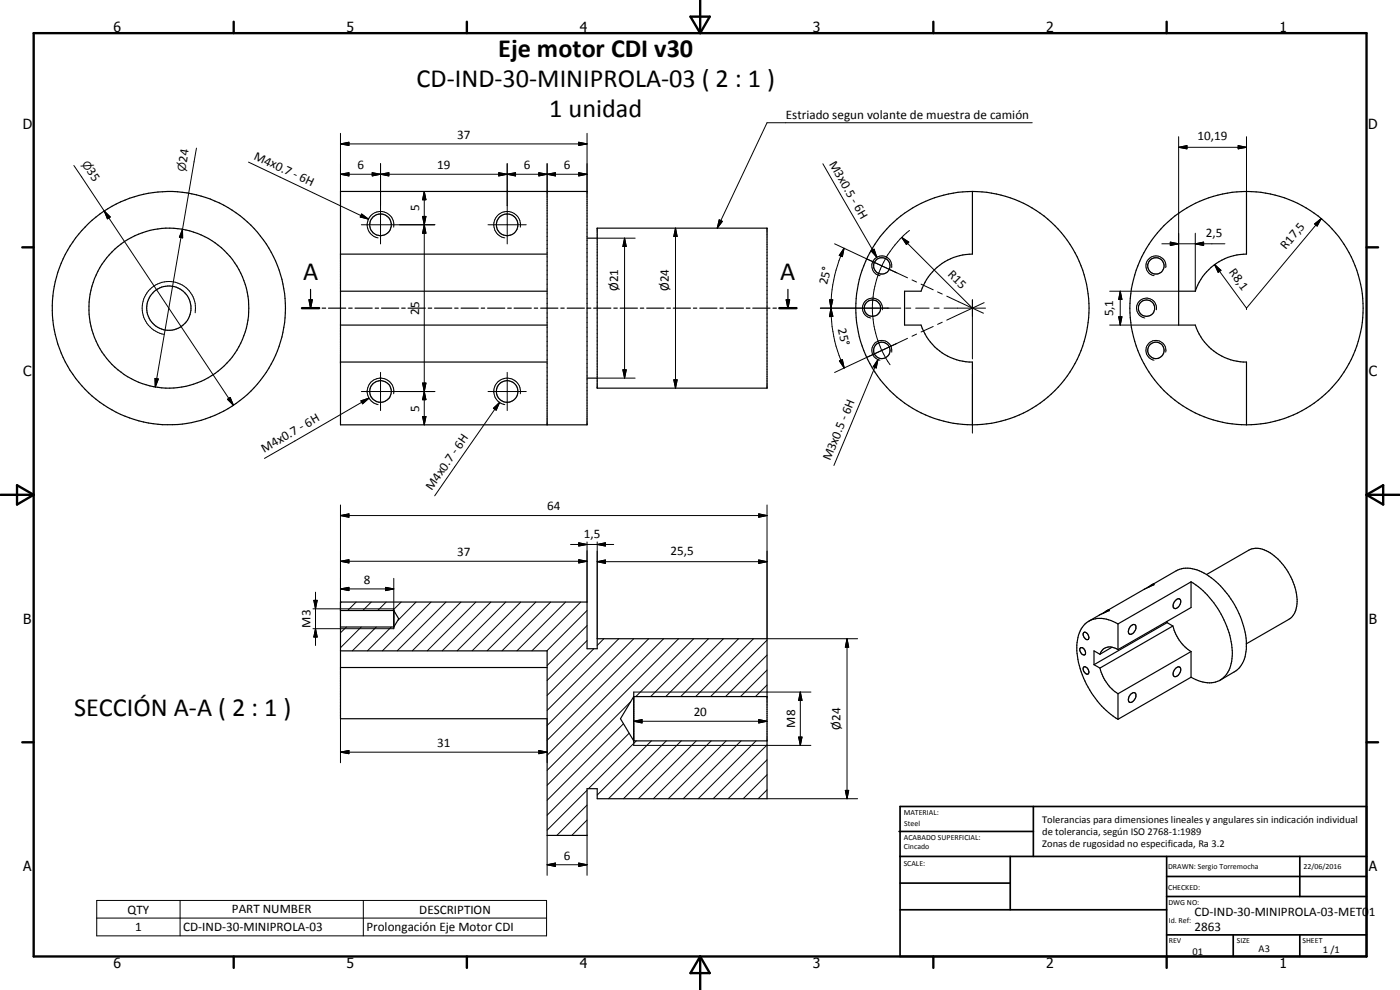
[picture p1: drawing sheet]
<svg xmlns="http://www.w3.org/2000/svg" width="420mm" height="297mm" viewBox="0 0 420 297" stroke-linecap="round" stroke-linejoin="round" font-family="sans-serif">
<g fill="none" stroke="#000" stroke-width=".35">
<path d="M102.2 57.4h74v70.1h-74zM164.2 57.4v70.1M291.8 57.4v18.8a16.2 16.2 0 0 0-15.4 11.2h-4.9v10.1h4.9a16.1 16.1 0 0 0 15.4 11.1v18.9M291.8 57.4a35 35 0 0 1 35 35.1 35 35 0 0 1-35 35M291.8 57.4a35 35 0 0 0-35 35.1 35 35 0 0 0 35 35M374.1 57.4v18.8a16.2 16.2 0 0 0-15.4 11.2h-5v10.1h5a16.2 16.2 0 0 0 15.4 11.1v18.9M374.1 57.4a35 35 0 0 0-35 35.1 35 35 0 0 0 35 35M374.1 57.4a35 35 0 0 1 35 35.1 35 35 0 0 1-35 35M102.2 76.2h62M176.2 71.5h3M179.2 68.5h51v48h-51zM90.6 92.5h5.2"/>
<path d="M92.7 90h1l-.5 2.5zM93.2 86.8v5.7M96.7 92.5h1M98.6 92.5h5.1M102.2 87.4h62M102.2 97.5h62M104.6 92.5h1.1M106.5 92.5h5.2M112.6 92.5h1M114.5 92.5h5.2M120.6 92.5h1M122.5 92.5h5.1"/>
<path d="M128.5 92.5h1.1M130.4 92.5h5.2M136.5 92.5h1M138.4 92.5h5.1M144.4 92.5h1M146.3 92.5h5.2M152.3 92.5h1.1M154.3 92.5h5.2M160.3 92.5h1.1M162.3 92.5h5.1M168.3 92.5h1M170.2 92.5h5.2"/>
<path d="M176.2 92.5h1.1M178.2 92.5h5.1M184.2 92.5h1M186.1 92.5h5.2M192.2 92.5h1M194.1 92.5h5.2M200.1 92.5h1.1M202 92.5h5.2M208.1 92.5h1M210 92.5h5.2M216.1 92.5h1M218 92.5h5.1"/>
<path d="M224 92.5h1.1M225.9 92.5h5.2M232 92.5h1M233.9 92.5h5.1M236 90h1l-.5 2.5zM236.5 86.8v5.7M102.2 108.6h62M176.2 113.5h3M344.4 176.3l-12.2 7M345.7 175.5l-1.3 .8M346.3 175.3l-1.9 1M346.3 175.3l-.6 .2"/>
<path d="M346.3 175.3h.1M357.5 174.6v7.7l-22 12.6M357.5 174.6l-22 12.6M357.5 174.6a27.1 27.1 0 0 1 12.3 22.2 7.9 7.9 0 0 1-5 7.8 9.8 9.8 0 0 1-7.3-1.4M362.1 172.4a9 9 0 0 0-9.1-1.1l-7.4 4.2M362.1 172.4a27.1 27.1 0 0 1 11.9 22.4 8.1 8.1 0 0 1-3.6 6.8l-4.2 2.5M362.1 172.4l12.7-7.3a7.4 7.4 0 0 1 8.2 2.2 18.4 18.4 0 0 1 6.2 14.6 5.2 5.2 0 0 1-2.4 3.9l-12.8 7.4M102.2 195.3h62v55.4h12v-14.1h3v3h51v-48h-51v3h-3v-14h-74v35h62M102.2 183.2h16l1.5 2.5-1.5 2.4h-16M118.2 182.7v5.9M324.1 194.5a1.26 1.26 0 0 1 1.5 .4 1.26 1.26 0 0 1 0 1.6 1.45 1.45 0 0 1-1.5-2zM325.2 189.8a1.32 1.32 0 0 1 1.3 .7 1.32 1.32 0 0 1-.1 1.4 1.5 1.5 0 0 1-1.2-2.1z"/>
<path d="M328.3 199.4l1.8 1M330.1 196.3l-1.8-1v4.1M331.2 183.9l-.2 .1M331.2 183.9l1.7-.9-6.1 3.4M333.7 194.2l-3.6 2.1M335.5 194.9a3.3 3.3 0 0 0-5.4 1.4M335.5 187.2v7.7M335.5 187.2a8.2 8.2 0 0 0-9.9 0 10.5 10.5 0 0 0-2.4 8.9 27.4 27.4 0 0 0 12.3 19.7M339.3 187.9l.6-.4 .6-.1a1.87 1.87 0 0 1-1 2.9 .93 .93 0 0 1-.9-.6 .93 .93 0 0 1 .2-1zM350.3 186.4v.4M350.3 186.8l-22 12.6M350.3 186.8l1.7 1"/>
<path d="M352 187.8l-21.9 12.6M352 187.8a12.8 12.8 0 0 0 5.5 7.7M352.5 180.4l.6-.6a.86 .86 0 0 1 1.2 .2 .86 .86 0 0 1-.1 1.1 1.63 1.63 0 0 1-1.8 1.4l-.3-.3v-.7zM357.5 195.5l-22 12.7M357.5 195.5v7.7M102.2 200.3h62M190.2 207.6v16M230.2 209h-40l-4 6.6 4 6.7h40M325.2 200.2a1.31 1.31 0 0 1 1.3 .6 1.31 1.31 0 0 1-.1 1.5 1.53 1.53 0 0 1-1.2-2.1zM330.1 200.4a13.1 13.1 0 0 0 5.4 7.8M335.5 208.2v7.6M339.3 208.4l.6-.5h.6a1.79 1.79 0 0 1-.8 2.8 .92 .92 0 0 1-1.1-.4 .92 .92 0 0 1 .2-1.2z"/>
<path d="M352.8 200.6a.9 .9 0 0 1 1.3-.4 .9 .9 0 0 1 .1 1.4 1.48 1.48 0 0 1-2 1.2 1.86 1.86 0 0 1 .6-2.2zM357.5 203.2l-22 12.6"/>
<circle cx="114.2" cy="67.5" r="3.3"/>
<circle cx="152.2" cy="67.4" r="3.2"/>
<circle cx="264.6" cy="79.8" r="2.47"/>
<circle cx="346.9" cy="79.8" r="2.45"/>
<circle cx="50.7" cy="92.4" r="24"/>
<circle cx="50.7" cy="92.5" r="6.6"/>
<circle cx="50.7" cy="92.4" r="35"/>
<circle cx="261.8" cy="92.5" r="2.46"/>
<circle cx="344.1" cy="92.5" r="2.45"/>
<circle cx="114.2" cy="117.5" r="3.2"/>
<circle cx="152.2" cy="117.5" r="3.2"/>
<circle cx="264.6" cy="105.1" r="2.47"/>
<circle cx="346.9" cy="105.1" r="2.47"/>
</g>
<g fill="none" stroke="#000" stroke-width=".3">
<path d="M309.8 36.8h-79.6l-14.9 31.7M22.2 49.7l9.1 13.6M59 44.4l-4.2 24.4M74.6 48.6l36 17.1M102.2 52.3l2.5-.5v1zM102.2 43.2l2.5-.5v.9zM102.2 40v17.4M102.2 52.3h74M102.2 43.2h74M111.7 51.8l2.5 .5-2.5 .5zM114.2 52.3l2.5-.5v1zM114.2 49.1v24.1"/>
<path d="M127.3 57.4l.5 2.5h-1zM127.3 57.4v70.1M149.7 51.8l2.5 .5-2.5 .5zM152.2 52.3l2.5-.5v1zM152.2 49.1v24.1M161.7 51.8l2.5 .5-2.5 .5zM164.2 52.3l2.5-.5v1zM164.2 49.1v8.3M173.7 51.8l2.5 .5-2.5 .5zM173.7 42.7l2.5 .5-2.5 .4zM176.2 40v17.4M247 49.1l16.1 28.1"/>
<path d="M353.7 44.2l2.5-.5v1zM353.7 44.2h20.4M353.7 41v46.4h-20.7M371.6 43.7l2.5 .5-2.5 .5zM374.1 41v16.4M31.3 63.3l1.8 1.8-.9 .6zM31.3 63.3l38.8 58.3M54.8 68.8v2.6l-1-.2zM54.8 68.8l-8.2 47.3M108.4 67.4h22.1M108.5 64.2l2.1 1.5-2.5-.6zM118.1 68.2a4 4 0 0 0-3.2-4.7 4 4 0 0 0-4.6 3.2 4 4 0 0 0 3.2 4.7"/>
<path d="M126.8 64.9h1l-.5 2.5zM126.8 64.9l1 5.1h-1l1-5.1zM127.3 67.4l.5 2.6h-1zM146.5 67.4h11.4M156.2 68.2a4 4 0 0 0-3.3-4.7 4 4 0 0 0-4.6 3.2 4 4 0 0 0 3.2 4.7M179.2 71.5h11.4M187.4 71.5l.5 2.5h-1zM187.4 71.5v42M202.7 68.5l.5 2.5h-1zM202.7 68.5v48M215.8 66l1 .4-1.5 2.1zM250.5 73.2l14.1 6.6"/>
<path d="M253.3 74.5l-.5 2.5-.9-.4zM253.3 74.5a42.2 42.2 0 0 0-3.9 18M261.4 75.3l.9-.5 .8 2.4zM264.6 79.8l7.8 3.6M264.6 79.8a30 30 0 0 0 0 25.4M270.6 71.2l2.1 1.4-.7 .8zM270.6 71.2l21.2 21.3M273 69.1a31 31 0 0 0-8.4 10.7M348.7 73.2h18.9M351.2 72.6l2.5 .6-2.5 .5zM358.7 73.2l2.5-.6v1.1zM358.7 70v17.4"/>
<path d="M364.5 79.4l1.9 1.7-.8 .6zM364.5 79.4l9.6 13.1M394.5 67.2l2-1.6-1.2 2.2zM396.5 65.6l-22.4 26.9M58.6 93.9a8 8 0 0 0-6.5-9.3 8 8 0 0 0-9.3 6.5 8 8 0 0 0 6.5 9.2M246.2 92.5h24.1M249 90h.9l-.5 2.5zM249.4 92.5l.6 2.4-1 .1zM249.4 92.5a41.4 41.4 0 0 0 4 17.9M264.8 93a3 3 0 0 0-2.5-3.5 3 3 0 0 0-3.4 2.5 3 3 0 0 0 2.4 3.4M267.6 80.3a3 3 0 0 0-2.4-3.5 3 3 0 0 0-3.5 2.4 3 3 0 0 0 2.4 3.5M271.8 92.5h1.5"/>
<path d="M273.7 84l1.4 .6M274.8 92.5h4M276.4 85.3l3.7 1.7M280.1 98l-3.7 1.6M280.3 92.5h1.5M281.4 87.6l1.4 .6M282.8 96.7l-1.4 .6M283.3 92.5h12.5M284.1 88.9l7.7 3.6M291.8 92.5h.1M291.8 90v17.7M291.8 92.5l3.3 1.5"/>
<path d="M291.8 92.5l-7.7 3.6M295.3 90.8l-3.5 1.7M333 97.5h20.7M335.7 95h1l-.5 2.5zM336.2 87.4l.5 2.4h-1zM336.2 87.4v10.1M347 93a3 3 0 0 0-2.4-3.5 3 3 0 0 0-3.5 2.5 3 3 0 0 0 2.5 3.4M349.8 80.3a2.98 2.98 0 0 0-2.4-3.5 2.98 2.98 0 0 0-3.4 2.5 2.98 2.98 0 0 0 2.4 3.4M374.1 92.5h.1M46.5 113.5l1 .2-.9 2.4zM68.3 119.8l.8-.5 1 2.3zM108.4 117.5h22.1"/>
<path d="M110.7 119.5l-31.3 18M114.2 111.7v11.5M118.1 118.2a4 4 0 0 0-3.2-4.7 4 4 0 0 0-4.7 3.3 4 4 0 0 0 3.3 4.6M126.8 114.9h1l-.5 2.6zM127.3 117.5l.5 2.4h-1zM146.5 117.5h11.4M152.2 111.7v11.5M156.2 118.2a4 4 0 0 0-3.3-4.7 4 4 0 0 0-4.6 3.3 4 4 0 0 0 3.2 4.6M179.2 113.5h11.4M186.9 111h1l-.5 2.5zM202.2 114h1l-.5 2.5zM251.9 108.3l.9-.4 .6 2.5z"/>
<path d="M263.5 107.9l-.5 2.5-.9-.4zM263.5 107.9l-13.2 31.8M264.6 105.2l2.5 4.2M267.6 105.7a3 3 0 0 0-2.4-3.5 3 3 0 0 0-3.5 2.4 3 3 0 0 0 2.4 3.5M269.1 103l-4.5 2.2M272.4 101.5l-21.9 10.3M275.1 100.2l-1.4 .7M291.8 109.2v1.5M291.8 112.2v17.8M349.8 105.7a3 3 0 0 0-2.4-3.5 3 3 0 0 0-3.5 2.4 3 3 0 0 0 2.5 3.5M108.3 120.3l2.4-.8-1.9 1.7zM126.8 125h1l-.5 2.5z"/>
<path d="M148.1 122.5l1.8-1.8-1 2.4zM149.9 120.7l-19.4 28.1M102.2 154.7l2.5-.5v1zM102.2 151.5v31.7M102.2 154.7h128M227.7 154.2l2.5 .5-2.5 .5zM230.2 151.5v40.1h27.2M94.7 177.7v16M102.2 176.7l2.5-.5v1zM102.2 168.4l2.5-.5v1zM102.2 176.7h16M102.2 168.4h74"/>
<path d="M115.7 176.2l2.5 .5-2.5 .5zM118.2 173.5v9.2h-24.3M171.2 163.4h13M173.7 167.9l2.5 .5-2.5 .5zM173.7 162.9l2.5 .5-2.5 .4zM176.2 162.6v18M179.2 168.5l2.5-.5v1zM179.2 163.4l2.5-.5v.9zM179.2 168.5h51M179.2 162.6v29M227.7 168l2.5 .5-2.5 .5zM93.9 188.6h24.3"/>
<path d="M94.2 180.1h1l-.5 2.6zM94.7 188.6l.5 2.5h-1zM102.4 180.6l-.2 .3M104 188.1l-1.8 1.8M106.9 180.6l-2.6 2.6M108.4 188.1l-6.2 6.3M111.4 180.6l-2.5 2.6M112.9 188.1l-7.2 7.2M115.9 180.6l-2.5 2.6M117.4 188.1l-7.1 7.2M120.4 180.6l-2.6 2.6M124.9 180.6l-5.5 5.5"/>
<path d="M129.4 180.6l-14.6 14.7M133.8 180.6l-14.6 14.7M138.3 180.6l-14.6 14.7M142.8 180.6l-14.6 14.7M147.3 180.6l-14.6 14.7M151.8 180.6l-14.6 14.7M156.3 180.6l-14.6 14.7M160.8 180.6l-14.6 14.7M165.3 180.6l-14.6 14.7M169.7 180.6l-14.6 14.7M174.3 180.6l-14.7 14.7M176.2 192.2l-12 12"/>
<path d="M176.2 187.7l-12 12M176.2 183.2l-12.1 12.1M178.2 194.6l-14 14.1M181.2 191.6l-2 2.1M185.7 191.6l-21.5 21.5M190.2 191.6l-26 26.1M194.7 191.6l-30.5 30.5M199.2 191.6l-35 35M203.7 191.6l-39.5 39.5M208.2 191.6l-17.4 17.4M212.6 191.6l-17.3 17.4M217.1 191.6l-17.3 17.4"/>
<path d="M221.6 191.6l-17.3 17.4M226.1 191.6l-17.3 17.4M230.2 196.6l-12.4 12.4M230.2 192.1l-16.9 16.9M254.2 191.6l.5 2.6h-1zM254.2 191.6v48M102.2 215.6v13.3M164.2 215.6v13.3M187.1 217.2l-22.9 22.9M189.3 210.5l-25.1 25.1M190.2 216.4l2.5-.5v1zM190.2 207.6h53.2"/>
<path d="M190.2 216.4h40M227.7 215.9l2.5 .5-2.5 .5zM230.2 205.5l-3.5 3.5M230.2 201l-8 8M240.2 207.6l.5 2.5h-1zM240.2 207.6v16M102.2 225.7l2.5-.5v.9zM102.2 225.7h62M161.7 225.2l2.5 .5-2.5 .4zM176.2 237.1l-12 12M188.8 220l-24.6 24.6M190.2 223.6h53.2"/>
<path d="M191 222.3l-14.4 14.3M195.5 222.3l-16.3 16.2M200 222.3l-17.4 17.3M204.5 222.3l-17.4 17.3M208.9 222.3l-17.3 17.3M213.4 222.3l-17.3 17.3M217.9 222.3l-17.3 17.3M222.4 222.3l-17.3 17.3M226.9 222.3l-17.4 17.3M230.2 237l-2.7 2.6M230.2 232.5l-7.2 7.1M230.2 228l-11.7 11.6"/>
<path d="M230.2 223.5l-16.2 16.1M230.2 239.6h27.2M239.7 221.1h1l-.5 2.5zM253.7 237.2h1l-.5 2.4zM164.2 259.5l2.5-.5v1zM164.2 250.7v11.9M164.2 259.5h12M173.7 259l2.5 .5-2.5 .5zM176.2 250.6l-.1 .1M176.2 246l-4.6 4.7M176.2 241.6l-9.1 9.1M176.2 250.7v11.9"/>
<path d="M29 270.2h135v10.6h-135zM29 275.5h135M54 270.2v10.6M109 270.2v10.6"/>
</g>
<g fill="#000">
<circle cx="102.2" cy="108.6" r=".18"/>
<circle cx="346.3" cy="175.3" r=".18"/>
<circle cx="332.9" cy="183" r=".18"/>
</g>
<g fill="none" stroke="#000" stroke-width=".71">
<path d="M10.1 9.9h400v277.1h-400zM70.1 6.5v3.4M140.1 6.5v3.4M207.2 5h5.8l-2.9 4.9zM210.1 0v9.9M280.1 6.5v3.4M350.1 6.5v3.4M6.7 74.2h3.4M410.1 74.2h3.5M90.6 92.5h5.2M233.9 92.5h5.1M.1 148.5h10"/>
<path d="M5.1 145.6l5 2.9-5 2.9zM410.1 148.5h10M410.1 148.5l5-2.9v5.8zM6.7 222.7h3.4M410.1 222.7h3.5M70.1 287v3.4M140.1 287v3.4M210.1 287v10M210.1 287l2.9 5h-5.8zM280.1 287v3.4M350.1 287v3.4"/>
</g>
<g fill="none" stroke="#000" stroke-width=".51">
<path d="M269.8 249.5h40.3M270.1 242h140v45h-140zM270.1 257h140M303.2 257v16M310.1 242v15M350.1 257v30M390.1 257v12M270.1 265h33.1M270.1 273h80M350.1 269h60M350.1 263h60M350.1 280.5h60"/>
<path d="M370.1 280.5v6.5M390.1 280.5v6.5"/>
</g>
<g fill="#000">
<path d="M102.2 52.3l2.5-.5v1zM102.2 43.2l2.5-.5v.9zM111.7 51.8l2.5 .5-2.5 .5zM114.2 52.3l2.5-.5v1zM127.3 57.4l.5 2.5h-1zM149.7 51.8l2.5 .5-2.5 .5zM152.2 52.3l2.5-.5v1zM161.7 51.8l2.5 .5-2.5 .5zM164.2 52.3l2.5-.5v1zM173.7 51.8l2.5 .5-2.5 .5zM173.7 42.7l2.5 .5-2.5 .4zM353.7 44.2l2.5-.5v1z"/>
<path d="M371.6 43.7l2.5 .5-2.5 .5zM31.3 63.3l1.8 1.8-.9 .6zM54.8 68.8v2.6l-1-.2zM108.5 64.2l2.1 1.5-2.5-.6zM126.8 64.9h1l-.5 2.5zM127.3 67.4l.5 2.6h-1zM187.4 71.5l.5 2.5h-1zM202.7 68.5l.5 2.5h-1zM215.8 66l1 .4-1.5 2.1zM253.3 74.5l-.5 2.5-.9-.4zM261.4 75.3l.9-.5 .8 2.4zM270.6 71.2l2.1 1.4-.7 .8z"/>
<path d="M351.2 72.6l2.5 .6-2.5 .5zM358.7 73.2l2.5-.6v1.1zM394.5 67.2l2-1.6-1.2 2.2zM92.7 90h1l-.5 2.5zM236 90h1l-.5 2.5zM249 90h.9l-.5 2.5zM249.4 92.5l.6 2.4-1 .1zM335.7 95h1l-.5 2.5zM336.2 87.4l.5 2.4h-1zM364.5 79.4l1.9 1.7-.8 .6zM46.5 113.5l1 .2-.9 2.4zM68.3 119.8l.8-.5 1 2.3z"/>
<path d="M126.8 114.9h1l-.5 2.6zM127.3 117.5l.5 2.4h-1zM186.9 111h1l-.5 2.5zM202.2 114h1l-.5 2.5zM251.9 108.3l.9-.4 .6 2.5zM263.5 107.9l-.5 2.5-.9-.4zM108.3 120.3l2.4-.8-1.9 1.7zM126.8 125h1l-.5 2.5zM148.1 122.5l1.8-1.8-1 2.4zM102.2 154.7l2.5-.5v1zM227.7 154.2l2.5 .5-2.5 .5zM102.2 176.7l2.5-.5v1z"/>
<path d="M102.2 168.4l2.5-.5v1zM115.7 176.2l2.5 .5-2.5 .5zM173.7 167.9l2.5 .5-2.5 .5zM173.7 162.9l2.5 .5-2.5 .4zM179.2 168.5l2.5-.5v1zM179.2 163.4l2.5-.5v.9zM227.7 168l2.5 .5-2.5 .5zM94.2 180.1h1l-.5 2.6zM94.7 188.6l.5 2.5h-1zM254.2 191.6l.5 2.6h-1zM190.2 216.4l2.5-.5v1zM227.7 215.9l2.5 .5-2.5 .5z"/>
<path d="M240.2 207.6l.5 2.5h-1zM102.2 225.7l2.5-.5v.9zM161.7 225.2l2.5 .5-2.5 .4zM239.7 221.1h1l-.5 2.5zM253.7 237.2h1l-.5 2.4zM164.2 259.5l2.5-.5v1zM173.7 259l2.5 .5-2.5 .5z"/>
</g>
<g font-size="7.9">
<text x="149.6" y="17.1">Eje motor CDI v30</text>
<text x="125" y="26.1">CD-IND-30-MINIPROLA-03 ( 2 : 1 )</text>
<text x="164.8" y="35.1">1 unidad</text>
<text x="91" y="84">A</text>
<text x="234.2" y="84">A</text>
<text x="22.2" y="214.9">SECCIÓN A-A ( 2 : 1 )</text>
</g>
<g font-size="4.2">
<text x="34" y="9.6">6</text>
<text x="104" y="9.6">5</text>
<text x="174" y="9.6">4</text>
<text x="244" y="9.6">3</text>
<text x="314" y="9.6">2</text>
<text x="384" y="9.6">1</text>
<text x="6.8" y="38.7">D</text>
<text x="410.6" y="38.7">D</text>
<text x="7" y="112.9">C</text>
<text x="410.8" y="112.9">C</text>
<text x="7" y="187.1">B</text>
<text x="410.8" y="187.1">B</text>
<text x="7" y="261.4">A</text>
<text x="410.8" y="261.4">A</text>
<text x="34" y="290.4">6</text>
<text x="104" y="290.4">5</text>
<text x="174" y="290.4">4</text>
<text x="244" y="290.4">3</text>
<text x="314" y="290.4">2</text>
<text x="384" y="290.4">1</text>
</g>
<g font-size="3.9">
<text x="235.8" y="35.8">Estriado segun volante de muestra de camión</text>
<text x="137.2" y="41.6">37</text>
<text x="76" y="47.6" transform="rotate(25 76 47.6)">M4x0.7 - 6H</text>
<text x="359.4" y="42.1">10,19</text>
<text x="26" y="51.4" transform="rotate(56 26 51.4)">35</text>
<text x="56.1" y="48.8" transform="rotate(-80 56.1 48.8)">24</text>
<text x="107.3" y="50.8">6</text>
<text x="131.2" y="50.8">19</text>
<text x="157.2" y="50.8">6</text>
<text x="169.2" y="50.8">6</text>
<text x="248.7" y="49.1" transform="rotate(60 248.7 49.1)">M3x0.5 - 6H</text>
<text x="125.8" y="63.5" transform="rotate(-90 125.8 63.5)">5</text>
<text x="361.9" y="71.1">2,5</text>
<text x="385.9" y="75" transform="rotate(-50 385.9 75)">R17,5</text>
<text x="284.2" y="82.6" transform="rotate(45 284.2 82.6)">R15</text>
<text x="368.7" y="81.6" transform="rotate(54 368.7 81.6)">R8,1</text>
<text x="185.5" y="87.3" transform="rotate(-90 185.5 87.3)">Ø21</text>
<text x="200.8" y="87.3" transform="rotate(-90 200.8 87.3)">Ø24</text>
<text x="248.3" y="85.6" transform="rotate(-78 248.3 85.6)">25°</text>
<text x="125.8" y="94.5" transform="rotate(-90 125.8 94.5)">25</text>
<text x="334.1" y="95" transform="rotate(-90 334.1 95)">5,1</text>
<text x="251.4" y="98.7" transform="rotate(78 251.4 98.7)">25°</text>
<text x="125.8" y="123.5" transform="rotate(-90 125.8 123.5)">5</text>
<text x="79.3" y="135.9" transform="rotate(-30 79.3 135.9)">M4x0.7 - 6H</text>
<text x="249.1" y="138.4" transform="rotate(-67 249.1 138.4)">M3x0.5 - 6H</text>
<text x="129.6" y="147.3" transform="rotate(-55 129.6 147.3)">M4x0.7 - 6H</text>
<text x="164.2" y="153.2">64</text>
<text x="175.2" y="161.3">1,5</text>
<text x="137.2" y="166.9">37</text>
<text x="201.2" y="166.5">25,5</text>
<text x="109.2" y="175.2">8</text>
<text x="93.2" y="188.3" transform="rotate(-90 93.2 188.3)">M3</text>
<text x="208.2" y="214.8">20</text>
<text x="238.6" y="218.4" transform="rotate(-90 238.6 218.4)">M8</text>
<text x="252.3" y="218.9" transform="rotate(-90 252.3 218.9)">Ø24</text>
<text x="131.2" y="224.1">31</text>
<text x="169.2" y="257.9">6</text>
<text x="38.3" y="274.1">QTY</text>
<text x="69.6" y="274.1">PART NUMBER</text>
<text x="125.8" y="274.1">DESCRIPTION</text>
<text x="358.5" y="275">CD-IND-30-MINIPROLA-03-MET01</text>
<text x="40.6" y="279.4">1</text>
<text x="55" y="279.4">CD-IND-30-MINIPROLA-03</text>
<text x="110" y="279.5">Prolongación Eje Motor CDI</text>
<text x="358.5" y="279.4">2863</text>
</g>
<g font-size="3.3">
<text x="24.5" y="49.1" transform="rotate(56 24.5 49.1)">n</text>
<text x="55.6" y="51.6" transform="rotate(-80 55.6 51.6)">n</text>
</g>
<g font-size="3.1">
<text x="312.7" y="246.8">Tolerancias para dimensiones lineales y angulares sin indicación individual</text>
<text x="312.7" y="250.4">de tolerancia, según ISO 2768-1:1989</text>
<text x="312.7" y="254">Zonas de rugosidad no especificada, Ra 3.2</text>
<text x="357.9" y="286.4">01</text>
<text x="377.7" y="285.6">A3</text>
<text x="397" y="285.9">1 /1</text>
</g>
<g font-size="2.4">
<text x="271.2" y="244.4">MATERIAL:</text>
<text x="271.3" y="252">ACABADO SUPERFICIAL:</text>
<text x="271.4" y="247.9">Steel</text>
<text x="271.3" y="254.6">Cincado</text>
<text x="271.2" y="259.7">SCALE:</text>
<text x="350.6" y="260.8">DRAWN: Sergio Torremocha</text>
<text x="391.2" y="260.6">22/06/2016</text>
<text x="350.6" y="267">CHECKED:</text>
<text x="350.6" y="271.4">DWG NO:</text>
<text x="350.8" y="276.9">Id. Ref:</text>
<text x="350.8" y="282.8">REV</text>
<text x="371.2" y="282.9">SIZE</text>
<text x="390.9" y="282.9">SHEET</text>
</g>
</svg>
